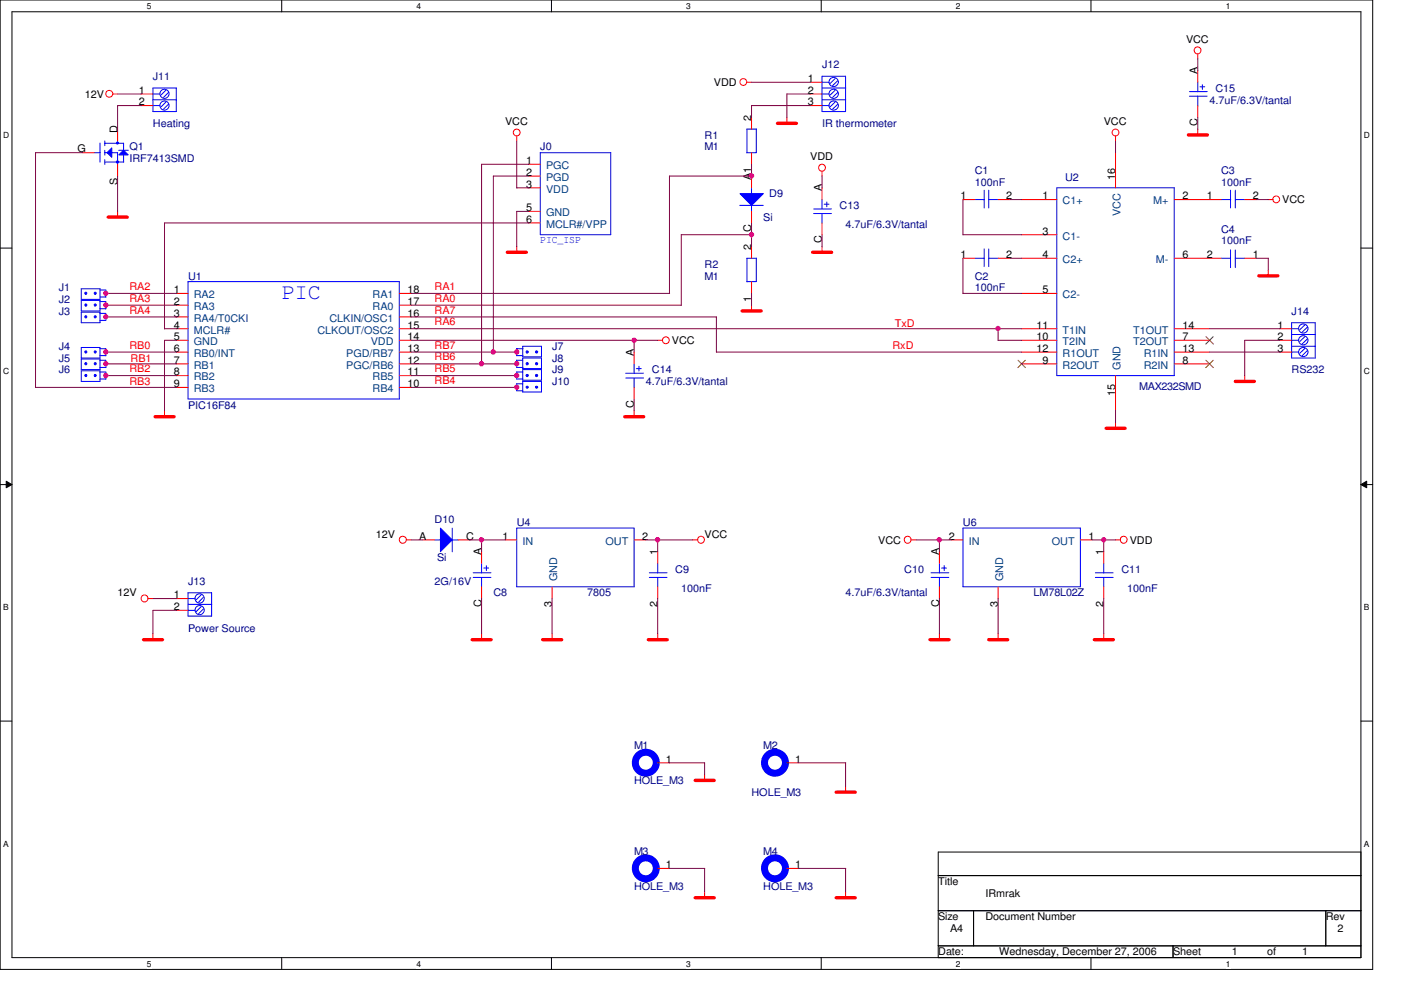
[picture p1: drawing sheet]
<svg xmlns="http://www.w3.org/2000/svg" width="297mm" height="210mm" viewBox="0 0 297 210" stroke-linecap="round" stroke-linejoin="round" font-family="sans-serif">
<path d="M0 0h291v205.6h-291zM2.5 2.5h286v200.6h-286z" fill="none" stroke="#000" stroke-width=".21"/>
<g fill="#fff">
<path d="M31.1 .3h1v2h-1z"/>
<path d="M31.1 203.4h1v2h-1z"/>
</g>
<path d="M59.7 0v2.5M59.7 203.1v2.5" fill="none" stroke="#000" stroke-width=".21"/>
<g fill="#fff">
<path d="M88.3 .3h1v2h-1z"/>
<path d="M88.3 203.4h1v2h-1z"/>
</g>
<path d="M116.9 0v2.5M116.9 203.1v2.5" fill="none" stroke="#000" stroke-width=".21"/>
<g fill="#fff">
<path d="M145.5 .3h1v2h-1z"/>
<path d="M145.5 203.4h1v2h-1z"/>
</g>
<path d="M174.1 0v2.5M174.1 203.1v2.5" fill="none" stroke="#000" stroke-width=".21"/>
<g fill="#fff">
<path d="M202.7 .3h1v2h-1z"/>
<path d="M202.7 203.4h1v2h-1z"/>
</g>
<path d="M231.3 0v2.5M231.3 203.1v2.5" fill="none" stroke="#000" stroke-width=".21"/>
<g fill="#fff">
<path d="M259.9 .3h1v2h-1z"/>
<path d="M259.9 203.4h1v2h-1z"/>
<path d="M.7 27.6h1.2v1.9h-1.2z"/>
<path d="M289.2 27.6h1.2v1.9h-1.2z"/>
<path d="M.7 77.7h1.2v2h-1.2z"/>
<path d="M289.2 77.7h1.2v2h-1.2z"/>
</g>
<path d="M0 52.6h2.5M288.5 52.6h2.5" fill="none" stroke="#000" stroke-width=".21"/>
<g fill="#fff">
<path d="M.7 127.8h1.1v2h-1.1z"/>
<path d="M289.2 127.8h1.1v2h-1.1z"/>
</g>
<path d="M0 102.8h2.5M1.3 102.1l1.2 .7-1.2 .7zM288.5 102.8l1.3-.7v1.4zM288.5 102.8h2.5" fill="none" stroke="#000" stroke-width=".21"/>
<path d="M1.3 102.1l1.2 .7-1.2 .7zM288.5 102.8l1.3-.7v1.4z" fill="#000"/>
<g fill="#fff">
<path d="M.7 178h1.1v2h-1.1z"/>
<path d="M289.2 178h1.1v2h-1.1z"/>
</g>
<path d="M0 153h2.5M288.5 153h2.5M198.9 180.7h89.6v22.4h-89.6zM198.9 185.7h89.6M198.9 193.2h89.6M206.4 193.2v7.4M281.1 193.2v7.4M198.9 200.6h89.6M248.7 200.6v2.5" fill="none" stroke="#000" stroke-width=".21"/>
<g fill="none" stroke="#f00" stroke-width=".21">
<path d="M23.9 19.9h1M158.3 17.4h1M254 11.4v1M109.6 28.8v1.1M166.8 24.9v1.3M174.3 36.3v1M236.5 28.8v1.1M236.5 32.4v7.4M254 27.4v1.3M24.9 44.8v1.3M109.6 52.3v1.3M174.3 52.3v1.3"/>
<path d="M216.6 42.3h7.5M216.6 49.8h7.5M216.6 54.8h7.5M249 42.3h7.5M249 54.8h7.5M268.9 57.3v1.2M268.9 42.3h1M139.4 72.2h1.1M159.3 64.7v1.3M216.6 72.2h7.5M216.6 62.2h7.5M216.6 69.7h7.5"/>
<path d="M216.6 74.7h7.5M216.6 77.2h7.5M236.5 79.7v7.4M249 72.2h7.5M249 69.7h7.5M249 74.7h7.5M249 77.2h7.5M263.9 79.7v1.2M34.9 87.1v1.3M134.4 87.1v1.3M236.5 89.6v1.3M86.1 114.5h1.1"/>
<path d="M146.9 114.5h1.1M193.2 114.5h1M236.5 114.5h1.1M31.4 127h1M32.4 134.4v1.3M102.1 134.4v1.3M117 134.4v1.3M139.4 134.4v1.3M199.2 134.4v1.3M211.6 134.4v1.3M234 134.4v1.3M149.4 164.3v1.3"/>
<path d="M166.8 161.8h2.5M179.3 166.8v1.3M149.4 189.2v1.3M179.3 189.2v1.3"/>
<circle cx="23.2" cy="19.9" r=".74"/>
<circle cx="157.6" cy="17.4" r=".72"/>
<circle cx="253.9" cy="10.7" r=".73"/>
<circle cx="109.6" cy="28.1" r=".72"/>
<circle cx="174.3" cy="35.6" r=".73"/>
<circle cx="236.5" cy="28.1" r=".72"/>
<circle cx="270.6" cy="42.3" r=".72"/>
<circle cx="141.2" cy="72.2" r=".72"/>
<circle cx="85.4" cy="114.5" r=".75"/>
<circle cx="148.6" cy="114.5" r=".73"/>
<circle cx="192.4" cy="114.5" r=".73"/>
<circle cx="238.2" cy="114.5" r=".73"/>
<circle cx="30.6" cy="126.9" r=".73"/>
</g>
<g fill="none" stroke="#f00" stroke-width=".72">
<path d="M164.8 26.2h4.1M252 28.6h4M22.9 46.1h4.1M107.6 53.5h4M172.3 53.5h4M266.9 58.5h4M157.3 66h4.1M32.9 88.4h4M132.5 88.4h4M234.5 90.8h4M261.9 80.9h4M30.4 135.7h4.1"/>
<path d="M100.1 135.7h4M115.1 135.7h4M137.5 135.7h4M197.2 135.7h4M209.6 135.7h4.1M232 135.7h4M147.4 165.5h4M177.3 168h4M147.4 190.4h4M177.3 190.4h4"/>
</g>
<path d="M224.1 39.8h24.9v39.9h-24.9zM95.9 112v5.1M95.9 114.5h1.3M166.5 161.8h.3" fill="none" stroke="#00f" stroke-width=".21"/>
<path d="M215.9 76.4l1.5 1.6M217.4 76.4l-1.6 1.6M255.7 71.4l1.6 1.6M255.7 76.4l1.6 1.6M257.2 71.4l-1.6 1.6M257.2 76.4l-1.6 1.6" fill="none" stroke="#804000" stroke-width=".21"/>
<circle cx="164.3" cy="161.8" r="2.23" fill="none" stroke="#00f" stroke-width="1.5"/>
<path d="M93.4 112l2.5 2.5-2.5 2.5z" fill="#00f"/>
<g fill="none" stroke="#00f" stroke-width=".21">
<path d="M114.6 32.4h14.9v17.4h-14.9zM206.7 42.3h2M208.7 40.3v3.8M209.6 42.3h2.1M209.6 40.3v3.8M258.9 42.3h2M260.9 40.3v3.8M261.9 42.3h2M261.9 40.3v3.8M109.6 76.4v1.5h1.3M109.6 76.4h1.3M110.8 75.9h4v2.3h-4z"/>
<path d="M92.2 114.5h1.2M93.4 112l2.5 2.5-2.5 2.5zM102.1 119.5v2M103.1 120v1M39.8 127h1.6M39.8 129.5h1.6M39.9 125.7h5v5h-5zM39.9 128.2h5M42.7 126.2l-1.1 1M42.7 128.7l-1.1 1M43.1 126.7l-1 1M43.1 129.2l-1 1"/>
<path d="M100.3 121.5h3.8M100.3 122.5h3.8M102.1 122.5v2M102.6 120.5h1M139.1 184.2h.3"/>
<circle cx="42.3" cy="126.9" r=".98"/>
<circle cx="42.3" cy="129.4" r=".97"/>
</g>
<g fill="none" stroke="#f00" stroke-width=".21">
<path d="M112.1 34.8h2.5M112.1 37.3h2.5M112.1 39.8h2.5M112.1 44.8h2.5M112.1 47.3h2.5M204.2 42.3h2.5M211.6 42.3h2.5M256.5 42.3h2.4M263.9 42.3h2.5M89.7 114.5h2.5M97.1 114.5h2.5M102.1 117v2.5"/>
<path d="M37.4 127h2.5M37.4 129.5h2.5M102.1 124.5v2.5M139.4 184.2h2.5"/>
</g>
<circle cx="136.9" cy="184.2" r="2.23" fill="none" stroke="#00f" stroke-width="1.5"/>
<path d="M111.6 77h.3v.3h-.3z" fill-rule="evenodd" fill="#00f"/>
<path d="M111.6 77h.3v.3h-.3z" fill="none" stroke="#00f" stroke-width=".21"/>
<path d="M113.6 77h.3v.3h-.3z" fill-rule="evenodd" fill="#00f"/>
<path d="M39.9 59.7h44.8v24.9h-44.8zM17.2 76.2h4v2.2h-4zM21.2 76.4h1.2v1.6M21.2 77.9h1.2M113.6 77h.3v.3h-.3z" fill="none" stroke="#00f" stroke-width=".21"/>
<g fill="none" stroke="#f00" stroke-width=".21">
<path d="M37.4 62.2h2.5M37.4 64.7h2.5M37.4 67.2h2.5M37.4 69.7h2.5M37.4 72.2h2.5M37.4 74.7h2.5M37.4 77.2h2.5M37.4 79.7h2.5M84.7 62.2h2.5M84.7 64.7h2.5M84.7 67.2h2.5M84.7 69.7h2.5"/>
<path d="M84.7 72.2h2.5M84.7 74.7h2.5M84.7 77.2h2.5M84.7 79.7h2.5M109.6 77.2h.1M37.4 82.2h2.5M84.7 82.2h2.5"/>
</g>
<path d="M20 77h.3v.3h-.3z" fill-rule="evenodd" fill="#00f"/>
<path d="M20 77h.3v.3h-.3z" fill="none" stroke="#00f" stroke-width=".21"/>
<path d="M18 77h.3v.3h-.3z" fill-rule="evenodd" fill="#00f"/>
<path d="M258.9 54.8h2M260.9 53v3.8M261.9 54.8h2M261.9 53v3.8M18 77h.3v.3h-.3zM204.2 112h24.9v12.5h-24.9zM166.5 184.2h.3" fill="none" stroke="#00f" stroke-width=".21"/>
<path d="M256.5 54.8h2.4M263.9 54.8h2.5M22.4 77.2h.1M201.7 114.5h2.5M229.1 114.5h2.5M211.6 124.5v2.5M166.8 184.2h2.5" fill="none" stroke="#f00" stroke-width=".21"/>
<circle cx="164.3" cy="184.2" r="2.23" fill="none" stroke="#00f" stroke-width="1.5"/>
<path d="M22.7 32.4l1-1v2z" fill="#00f"/>
<path d="M20 32.4h1.2M21.2 30.4v4M22.2 30.4h4M22.2 32.4h.5M22.2 34.4h4M22.2 29.9v1M22.2 31.9v1M22.2 33.9v1M22.7 32.4l1-1v2zM23.7 32.4h1.2v2.5M24.9 29.9v.5" fill="none" stroke="#00f" stroke-width=".21"/>
<path d="M25.2 32.9l1-1 1 1z" fill="#00f"/>
<path d="M25.2 32.9l1-1 1 1zM25.2 31.9h2M26.2 30.4v4" fill="none" stroke="#00f" stroke-width=".21"/>
<path d="M24.7 30.2h.4v.3h-.4z" fill-rule="evenodd" fill="#00f"/>
<path d="M24.7 30.2h.4v.3h-.4z" fill="none" stroke="#00f" stroke-width=".21"/>
<path d="M24.7 34.2h.4v.3h-.4z" fill-rule="evenodd" fill="#00f"/>
<g fill="none" stroke="#00f" stroke-width=".21">
<path d="M24.7 34.2h.4v.3h-.4zM172.5 44.3h3.8M172.5 45.3h3.8M174.3 42.3v2.1M174.3 45.3v2M174.7 43.3h1.1M175.3 42.8v1.1M17.2 78.7h4v2.2h-4zM21.2 78.9h1.2v1.5h-1.2M132.7 79.2h3.7M134.4 77.2v2M134.9 78.2h1.1"/>
<path d="M135.5 77.7v1M132.7 80.2h3.7M134.4 80.2v2M139.4 119.5v2M199.2 119.5v2M200.2 120v1M137.7 121.5h3.7M137.7 122.5h3.7M139.4 122.5v2M197.4 121.5h3.8M197.4 122.5h3.8M199.2 122.5v2"/>
<path d="M199.6 120.5h1.1"/>
</g>
<path d="M17.5 32.4h2.5M24.9 27.4v2.5M24.9 34.8v2.5M174.3 39.8v2.5M174.3 47.3v2.5M134.4 74.7v2.5M134.4 82.2v2.4M139.4 117v2.5M199.2 117v2.5M139.4 124.5v2.5M199.2 124.5v2.5" fill="none" stroke="#f00" stroke-width=".21"/>
<path d="M20 79.5h.3v.3h-.3z" fill-rule="evenodd" fill="#00f"/>
<path d="M20 79.5h.3v.3h-.3z" fill="none" stroke="#00f" stroke-width=".21"/>
<path d="M18 79.5h.3v.3h-.3z" fill-rule="evenodd" fill="#00f"/>
<path d="M18 79.5h.3v.3h-.3zM109.6 78.9v1.5h1.3M109.6 78.9h1.3M110.8 78.4h4v2.2h-4z" fill="none" stroke="#00f" stroke-width=".21"/>
<path d="M22.4 79.7h.1" fill="none" stroke="#f00" stroke-width=".21"/>
<path d="M111.6 79.5h.3v.3h-.3z" fill-rule="evenodd" fill="#00f"/>
<path d="M111.6 79.5h.3v.3h-.3z" fill="none" stroke="#00f" stroke-width=".21"/>
<path d="M113.6 79.5h.3v.3h-.3z" fill-rule="evenodd" fill="#00f"/>
<path d="M156.8 43.6h5M159.3 43.6v1.3M113.6 79.5h.3v.3h-.3z" fill="none" stroke="#00f" stroke-width=".21"/>
<path d="M109.6 79.7h.1" fill="none" stroke="#f00" stroke-width=".21"/>
<path d="M156.9 41.1h4.9l-2.5 2.5z" fill="#00f"/>
<g fill="none" stroke="#00f" stroke-width=".21">
<path d="M32.4 19.9h1.5M32.4 18.7h5v5h-5zM35.2 19.1l-1 1.1M35.7 19.6l-1 1.1M32.4 22.4h1.5M32.4 21.2h5M35.2 21.6l-1 1M35.7 22.1l-1 1.1M158.3 27.4h2.1M158.4 27.4v5M159.3 39.8v1.3M160.4 27.3v5.1h-2.1"/>
<path d="M156.9 41.1h4.9l-2.5 2.5zM109.6 73.9v1.5h1.3M109.6 74h1.3M110.8 73.4h4v2.3h-4zM273.8 69.7h1.5M273.8 72.2h1.5M273.8 74.7h1.5M273.9 68.5h4.9v7.4h-4.9zM273.9 73.4h5M273.9 71h5M276.6 68.9l-1 1M276.6 71.4l-1 1"/>
<path d="M276.6 73.9l-1 1M277.2 69.4l-1.1 1M277.2 71.9l-1.1 1M277.2 74.4l-1.1 1M234 119.5v2M232.2 121.5h3.8M232.2 122.5h3.8M234 122.5v2"/>
<circle cx="34.9" cy="19.9" r=".97"/>
<circle cx="34.9" cy="22.4" r=".97"/>
<circle cx="276.3" cy="69.7" r=".99"/>
<circle cx="276.3" cy="72.2" r=".99"/>
<circle cx="276.3" cy="74.7" r=".99"/>
</g>
<path d="M29.9 19.9h2.5M29.9 22.4h2.5M159.3 24.9v2.5M159.3 32.4v2.4M159.3 37.3v2.5M159.3 44.8v2.5M271.4 69.7h2.5M271.4 72.2h2.5M271.4 74.7h2.5M234 117v2.5M234 124.5v2.5" fill="none" stroke="#f00" stroke-width=".21"/>
<path d="M111.6 74.5h.3v.3h-.3z" fill-rule="evenodd" fill="#00f"/>
<path d="M111.6 74.5h.3v.3h-.3z" fill="none" stroke="#00f" stroke-width=".21"/>
<path d="M113.6 74.5h.3v.3h-.3z" fill-rule="evenodd" fill="#00f"/>
<g fill="none" stroke="#00f" stroke-width=".21">
<path d="M174.2 17.4h1.6M174.2 19.9h1.6M174.3 16.2h5v7.5h-5zM174.3 18.7h5M177.1 16.6l-1.1 1.1M177.1 19.1l-1.1 1.1M177.6 17.1l-1.1 1.1M177.6 19.6l-1.1 1.1M174.2 22.4h1.6M174.3 21.2h5M177.1 21.6l-1.1 1M177.6 22.1l-1.1 1.1"/>
<path d="M113.6 74.5h.3v.3h-.3zM109.6 81.4v1.5h1.3M109.6 81.4h1.3M110.8 80.9h4v2.2h-4z"/>
<circle cx="176.8" cy="19.9" r=".99"/>
<circle cx="176.8" cy="17.4" r=".99"/>
<circle cx="176.8" cy="22.4" r=".99"/>
</g>
<path d="M171.8 17.4h2.5M171.8 19.9h2.5M171.8 22.4h2.5M109.6 74.7h.1" fill="none" stroke="#f00" stroke-width=".21"/>
<path d="M111.6 82h.3v.3h-.3z" fill-rule="evenodd" fill="#00f"/>
<path d="M111.6 82h.3v.3h-.3z" fill="none" stroke="#00f" stroke-width=".21"/>
<path d="M113.6 82h.3v.3h-.3z" fill-rule="evenodd" fill="#00f"/>
<path d="M206.7 54.8h2M208.7 52.8v3.8M209.6 54.8h2.1M209.6 52.8v3.8M17.2 63.7h4v2.3h-4zM21.2 64h1.2v1.5h-1.2M113.6 82h.3v.3h-.3z" fill="none" stroke="#00f" stroke-width=".21"/>
<path d="M204.2 54.8h2.5M211.6 54.8h2.5M109.6 82.2h.1" fill="none" stroke="#f00" stroke-width=".21"/>
<path d="M20 64.5h.3v.4h-.3z" fill-rule="evenodd" fill="#00f"/>
<path d="M20 64.5h.3v.4h-.3z" fill="none" stroke="#00f" stroke-width=".21"/>
<path d="M18 64.5h.3v.4h-.3z" fill-rule="evenodd" fill="#00f"/>
<path d="M17.2 73.7h4v2.2h-4zM18 64.5h.3v.4h-.3zM21.2 74h1.2v1.5M21.2 75.4h1.2" fill="none" stroke="#00f" stroke-width=".21"/>
<path d="M22.4 64.7h.1" fill="none" stroke="#f00" stroke-width=".21"/>
<path d="M20 74.5h.3v.3h-.3z" fill-rule="evenodd" fill="#00f"/>
<path d="M20 74.5h.3v.3h-.3z" fill="none" stroke="#00f" stroke-width=".21"/>
<path d="M18 74.5h.3v.3h-.3z" fill-rule="evenodd" fill="#00f"/>
<path d="M17.2 66.2h4v2.3h-4zM18 74.5h.3v.3h-.3zM21.2 66.5h1.2v1.5M21.2 67.9h1.2M109.6 112h24.8v12.5h-24.8zM139.1 161.8h.3" fill="none" stroke="#00f" stroke-width=".21"/>
<path d="M22.4 74.7h.1M107.1 114.5h2.5M134.4 114.5h2.5M117 124.5v2.5M139.4 161.8h2.5" fill="none" stroke="#f00" stroke-width=".21"/>
<circle cx="136.9" cy="161.8" r="2.23" fill="none" stroke="#00f" stroke-width="1.5"/>
<path d="M20 67h.3v.4h-.3z" fill-rule="evenodd" fill="#00f"/>
<path d="M20 67h.3v.4h-.3z" fill="none" stroke="#00f" stroke-width=".21"/>
<path d="M18 67h.3v.4h-.3z" fill-rule="evenodd" fill="#00f"/>
<path d="M17.2 61.3h4v2.2h-4zM18 67h.3v.4h-.3zM21.2 61.5h1.2v1.5M21.2 63h1.2" fill="none" stroke="#00f" stroke-width=".21"/>
<path d="M22.4 67.2h.1" fill="none" stroke="#f00" stroke-width=".21"/>
<path d="M20 62h.3v.4h-.3z" fill-rule="evenodd" fill="#00f"/>
<path d="M20 62h.3v.4h-.3z" fill="none" stroke="#00f" stroke-width=".21"/>
<path d="M18 62h.3v.4h-.3z" fill-rule="evenodd" fill="#00f"/>
<path d="M252.2 19.4h3.7M254 17.4v2.1M254.4 18.4h1M254.9 17.9v1.1M252.2 20.4h3.7M254 20.4v2M158.3 54.8l2.1-.1v5h-2.1M158.4 54.8v5M18 62h.3v.4h-.3z" fill="none" stroke="#00f" stroke-width=".21"/>
<path d="M254 14.9v2.5M254 22.4v2.5M159.3 52.3v2.5M159.3 59.7v2.5M22.4 62.2h.1" fill="none" stroke="#f00" stroke-width=".21"/>
<g fill="none" stroke="#800040" stroke-width=".21">
<path d="M24.9 19.9h5.1M159.3 17.4h12.5M171.8 19.9h-5v5M254 12.4v2.6M17.5 32.4h-10v49.8M24.9 37.3v7.6M30 22.4h-5.1v5M109.6 29.9v10l2.5-.1M112.1 34.8h-10v42.4M112.1 37.3h-7.5v37.4M159.3 34.8v2.6M159.4 37.3h-17.5v25"/>
<path d="M171.8 22.4h-12.5v2.5M174.3 37.3v2.6M236.5 29.9v2.5M254 24.9v2.5M112.1 47.3h-77.2v22.5M112.1 44.8h-2.5v7.5M159.3 47.3v5M159.4 49.8h-15v15M174.3 49.8v2.5M204.2 49.8h12.5M204.2 42.3v7.5M204.2 54.8v7.5"/>
<path d="M214.1 54.8h2.6M214.1 42.3h2.6M266.4 54.8h2.5M266.4 42.3h2.5M268.9 54.8v2.5M22.4 77.2h15M22.4 62.2h15M22.4 74.7h15M22.4 79.7h15M22.4 64.7h15M22.4 67.2h15M34.9 69.7h2.5"/>
<path d="M37.4 72.2h-2.5v15M87.2 77.2h22.4M87.2 62.2h54.8M87.2 74.7h22.4M87.2 79.7h22.4M87.2 69.7h129.5M87.2 64.7h57.3M87.2 67.2h64.7v7.5M87.2 72.2h52.3M134.4 72.2v2.5M151.9 74.7h64.8M159.3 62.2v2.6"/>
<path d="M204.2 62.2h12.5M211.6 69.7v2.5M211.6 72.2h5.1M256.5 74.7h14.9M256.5 69.7h14.9M271.4 72.2h-7.5v7.5M7.5 82.2h29.9M87.2 82.2h22.4M134.4 84.6v2.6M236.5 87.1v2.6M87.2 114.5h2.5M99.6 114.5h7.5"/>
<path d="M102.1 114.5v2.6M136.9 114.5h10M139.4 114.5v2.6M194.2 114.5h7.5M199.2 114.5v2.6M231.6 114.5h5M234 114.5v2.6M32.4 127h5M37.4 129.5h-5v5M102.1 127v7.5M117 127v7.5M139.4 127v7.5"/>
<path d="M199.2 127v7.5M211.6 127v7.5M234 127v7.5M141.9 161.8h7.5M149.4 161.8v2.5M169.3 161.8h10M179.3 161.8v5M141.9 184.2h7.5M149.4 184.2v5M169.3 184.2h10M179.3 184.2v5"/>
</g>
<circle cx="102.1" cy="114.5" r=".49" fill="#f0f"/>
<circle cx="102.1" cy="114.5" r=".49" fill="none" stroke="#f0f" stroke-width=".21"/>
<circle cx="102.1" cy="77.1" r=".49" fill="#f0f"/>
<circle cx="102.1" cy="77.1" r=".49" fill="none" stroke="#f0f" stroke-width=".21"/>
<circle cx="104.6" cy="74.6" r=".49" fill="#f0f"/>
<circle cx="104.6" cy="74.6" r=".49" fill="none" stroke="#f0f" stroke-width=".21"/>
<circle cx="22.4" cy="79.6" r=".48" fill="#f0f"/>
<circle cx="22.4" cy="79.6" r=".48" fill="none" stroke="#f0f" stroke-width=".21"/>
<circle cx="22.4" cy="64.7" r=".48" fill="#f0f"/>
<circle cx="22.4" cy="64.7" r=".48" fill="none" stroke="#f0f" stroke-width=".21"/>
<circle cx="22.4" cy="62.2" r=".48" fill="#f0f"/>
<circle cx="22.4" cy="62.2" r=".48" fill="none" stroke="#f0f" stroke-width=".21"/>
<circle cx="159.3" cy="37.3" r=".48" fill="#f0f"/>
<circle cx="159.3" cy="37.3" r=".48" fill="none" stroke="#f0f" stroke-width=".21"/>
<circle cx="159.3" cy="49.8" r=".48" fill="#f0f"/>
<circle cx="159.3" cy="49.8" r=".48" fill="none" stroke="#f0f" stroke-width=".21"/>
<circle cx="109.5" cy="79.6" r=".48" fill="#f0f"/>
<circle cx="109.5" cy="79.6" r=".48" fill="none" stroke="#f0f" stroke-width=".21"/>
<circle cx="109.5" cy="74.6" r=".48" fill="#f0f"/>
<circle cx="109.5" cy="74.6" r=".48" fill="none" stroke="#f0f" stroke-width=".21"/>
<circle cx="109.5" cy="77.1" r=".48" fill="#f0f"/>
<circle cx="109.5" cy="77.1" r=".48" fill="none" stroke="#f0f" stroke-width=".21"/>
<circle cx="109.5" cy="82.1" r=".47" fill="#f0f"/>
<circle cx="109.5" cy="82.1" r=".47" fill="none" stroke="#f0f" stroke-width=".21"/>
<circle cx="211.6" cy="69.7" r=".48" fill="#f0f"/>
<circle cx="211.6" cy="69.7" r=".48" fill="none" stroke="#f0f" stroke-width=".21"/>
<circle cx="234" cy="114.5" r=".48" fill="#f0f"/>
<circle cx="234" cy="114.5" r=".48" fill="none" stroke="#f0f" stroke-width=".21"/>
<circle cx="22.4" cy="67.2" r=".48" fill="#f0f"/>
<circle cx="22.4" cy="67.2" r=".48" fill="none" stroke="#f0f" stroke-width=".21"/>
<circle cx="139.4" cy="114.5" r=".49" fill="#f0f"/>
<circle cx="139.4" cy="114.5" r=".49" fill="none" stroke="#f0f" stroke-width=".21"/>
<circle cx="199.2" cy="114.5" r=".49" fill="#f0f"/>
<circle cx="199.2" cy="114.5" r=".49" fill="none" stroke="#f0f" stroke-width=".21"/>
<circle cx="134.4" cy="72.2" r=".47" fill="#f0f"/>
<circle cx="134.4" cy="72.2" r=".47" fill="none" stroke="#f0f" stroke-width=".21"/>
<circle cx="22.4" cy="77.1" r=".48" fill="#f0f"/>
<circle cx="22.4" cy="77.1" r=".48" fill="none" stroke="#f0f" stroke-width=".21"/>
<circle cx="22.4" cy="74.6" r=".48" fill="#f0f"/>
<circle cx="22.4" cy="74.6" r=".48" fill="none" stroke="#f0f" stroke-width=".21"/>
<text font-size="4.7" fill="#00f" x="59.8" y="63.5">PIC</text>
<g font-size="2.2">
<text x="251.5" y="9">VCC</text>
<text x="171.3" y="17.4">1</text>
<text x="253.9" y="15.7" transform="rotate(-90 253.9 15.7)">A</text>
<text x="18" y="20.7">12V</text>
<text x="29.4" y="19.9">1</text>
<text x="29.4" y="22.4">2</text>
<text x="151.4" y="18.2">VDD</text>
<text x="171.3" y="19.9">2</text>
<text x="171.3" y="22.4">3</text>
<text x="24.9" y="28.2" transform="rotate(-90 24.9 28.2)">D</text>
<text x="107.1" y="26.4">VCC</text>
<text x="159.3" y="25.7" transform="rotate(-90 159.3 25.7)">2</text>
<text x="234" y="26.4">VCC</text>
<text x="253.9" y="26.8" transform="rotate(-90 253.9 26.8)">C</text>
<text x="16.5" y="32.3">G</text>
<text x="111.5" y="34.8">1</text>
<text x="171.8" y="33.9">VDD</text>
<text x="24.9" y="39.2" transform="rotate(-90 24.9 39.2)">S</text>
<text x="111.5" y="37.3">2</text>
<text x="111.5" y="39.8">3</text>
<text x="159.3" y="38.1" transform="rotate(-90 159.3 38.1)">A1</text>
<text x="174.2" y="40.6" transform="rotate(-90 174.2 40.6)">A</text>
<text x="236.5" y="38.1" transform="rotate(-90 236.5 38.1)">16</text>
<text x="111.5" y="44.8">5</text>
<text x="111.5" y="47.2">6</text>
<text x="203.7" y="42.3">1</text>
<text x="213.4" y="42.3">2</text>
<text x="221.1" y="42.3">1</text>
<text x="250.7" y="42.3">2</text>
<text x="255.9" y="42.3">1</text>
<text x="265.6" y="42.3">2</text>
<text x="271.9" y="43.1">VCC</text>
<text x="159.3" y="53" transform="rotate(-90 159.3 53)">2</text>
<text x="159.3" y="49.2" transform="rotate(-90 159.3 49.2)">C</text>
<text x="174.2" y="51.6" transform="rotate(-90 174.2 51.6)">C</text>
<text x="221.1" y="49.7">3</text>
<text x="203.7" y="54.7">1</text>
<text x="213.4" y="54.7">2</text>
<text x="221.1" y="54.7">4</text>
<text x="250.7" y="54.7">6</text>
<text x="255.9" y="54.7">2</text>
<text x="265.6" y="54.7">1</text>
<text x="36.9" y="62.2">1</text>
<text x="36.9" y="64.7">2</text>
<text x="86.4" y="64.7">17</text>
<text x="86.4" y="62.2">18</text>
<text x="159.3" y="64.1" transform="rotate(-90 159.3 64.1)">1</text>
<text x="221.1" y="62.2">5</text>
<text x="36.9" y="67.2">3</text>
<text x="36.9" y="69.7">4</text>
<text x="86.4" y="69.7">15</text>
<text x="86.4" y="67.2">16</text>
<text x="219.8" y="69.7">11</text>
<text x="250.7" y="69.7">14</text>
<text x="270.8" y="69.7">1</text>
<text x="36.9" y="72.1">5</text>
<text x="36.9" y="74.6">6</text>
<text x="36.9" y="77.1">7</text>
<text x="86.4" y="77.1">12</text>
<text x="86.4" y="74.6">13</text>
<text x="86.4" y="72.1">14</text>
<text x="134.4" y="75.4" transform="rotate(-90 134.4 75.4)">A</text>
<text x="142.4" y="73">VCC</text>
<text x="219.8" y="72.1">10</text>
<text x="219.8" y="74.6">12</text>
<text x="221.1" y="77.1">9</text>
<text x="250.7" y="72.1">7</text>
<text x="250.7" y="74.6">13</text>
<text x="250.7" y="77.1">8</text>
<text x="270.8" y="72.1">2</text>
<text x="270.8" y="74.6">3</text>
<text x="36.9" y="79.6">8</text>
<text x="36.9" y="82.1">9</text>
<text x="86.4" y="82.1">10</text>
<text x="86.4" y="79.6">11</text>
<text x="134.4" y="86.5" transform="rotate(-90 134.4 86.5)">C</text>
<text x="236.5" y="84" transform="rotate(-90 236.5 84)">15</text>
<text x="79.7" y="114">12V</text>
<text x="88.9" y="114.5">A</text>
<text x="98.8" y="114.5">C</text>
<text x="102.1" y="117.8" transform="rotate(-90 102.1 117.8)">A</text>
<text x="106.5" y="114.5">1</text>
<text x="136.2" y="114.5">2</text>
<text x="139.4" y="117.8" transform="rotate(-90 139.4 117.8)">1</text>
<text x="149.4" y="114">VCC</text>
<text x="186.2" y="115.3">VCC</text>
<text x="199.1" y="117.8" transform="rotate(-90 199.1 117.8)">A</text>
<text x="201.2" y="114.5">2</text>
<text x="230.8" y="114.5">1</text>
<text x="234" y="117.8" transform="rotate(-90 234 117.8)">1</text>
<text x="239.5" y="115.3">VDD</text>
<text x="24.9" y="126.5">12V</text>
<text x="36.9" y="126.9">1</text>
<text x="36.9" y="129.4">2</text>
<text x="102.1" y="128.8" transform="rotate(-90 102.1 128.8)">C</text>
<text x="117" y="128.8" transform="rotate(-90 117 128.8)">3</text>
<text x="139.4" y="128.8" transform="rotate(-90 139.4 128.8)">2</text>
<text x="199.1" y="128.8" transform="rotate(-90 199.1 128.8)">C</text>
<text x="211.6" y="128.8" transform="rotate(-90 211.6 128.8)">3</text>
<text x="234" y="128.8" transform="rotate(-90 234 128.8)">2</text>
<text x="141.2" y="161.8">1</text>
<text x="168.6" y="161.8">1</text>
<text x="141.2" y="184.1">1</text>
<text x="168.6" y="184.1">1</text>
<text x="198.9" y="187.7">Title</text>
<text x="208.9" y="190.2">IRmrak</text>
<text x="198.9" y="195.2">Size</text>
<text x="201.4" y="197.7">A4</text>
<text x="208.9" y="195.2">Document Number</text>
<text x="281.1" y="195.2">Rev</text>
<text x="283.6" y="197.7">2</text>
<text x="198.9" y="202.6">Date:</text>
<text x="211.9" y="202.6">Wednesday, December 27, 2006</text>
<text x="248.7" y="202.6">Sheet</text>
<text x="261.2" y="202.6">1</text>
<text x="268.6" y="202.6">of</text>
<text x="276.1" y="202.6">1</text>
</g>
<g font-size="2.2" fill="#000080">
<text x="32.4" y="17">J11</text>
<text x="174.3" y="14.5">J12</text>
<text x="256.5" y="22">4.7uF/6.3V/tantal</text>
<text x="257.7" y="19.5">C15</text>
<text x="32.4" y="26.9">Heating</text>
<text x="149.4" y="29.4">R1</text>
<text x="174.3" y="26.9">IR thermometer</text>
<text x="27.4" y="31.9">Q1</text>
<text x="27.4" y="34.4">IRF7413SMD</text>
<text x="114.6" y="31.9">J0</text>
<text x="149.4" y="31.9">M1</text>
<text x="163.1" y="41.9">D9</text>
<text x="206.7" y="36.9">C1</text>
<text x="206.7" y="39.4">100nF</text>
<text x="225.8" y="38.4">U2</text>
<text x="258.9" y="36.9">C3</text>
<text x="258.9" y="39.4">100nF</text>
<text x="161.8" y="46.9">Si</text>
<text x="178" y="44.4">C13</text>
<text x="179.3" y="48.3">4.7uF/6.3V/tantal</text>
<text x="258.9" y="49.3">C4</text>
<text x="258.9" y="51.8">100nF</text>
<text x="39.9" y="59.3">U1</text>
<text x="149.4" y="56.8">R2</text>
<text x="149.4" y="59.3">M1</text>
<text x="206.7" y="59.3">C2</text>
<text x="12.5" y="64.3">J2</text>
<text x="12.5" y="61.8">J1</text>
<text x="206.7" y="61.8">100nF</text>
<text x="12.5" y="66.8">J3</text>
<text x="273.9" y="66.8">J14</text>
<text x="12.5" y="76.7">J5</text>
<text x="12.5" y="74.2">J4</text>
<text x="117" y="76.7">J8</text>
<text x="117" y="74.2">J7</text>
<text x="12.5" y="79.2">J6</text>
<text x="117" y="79.2">J9</text>
<text x="117" y="81.7">J10</text>
<text x="136.9" y="81.7">4.7uF/6.3V/tantal</text>
<text x="138.2" y="79.2">C14</text>
<text x="241.5" y="82.7">MAX232SMD</text>
<text x="273.9" y="79.2">RS232</text>
<text x="39.9" y="86.7">PIC16F84</text>
<text x="92.2" y="110.8">D10</text>
<text x="109.6" y="111.5">U4</text>
<text x="204.2" y="111.5">U6</text>
<text x="92.7" y="119">Si</text>
<text x="39.9" y="124">J13</text>
<text x="92.2" y="124">2G/16V</text>
<text x="143.2" y="121.5">C9</text>
<text x="144.4" y="125.5">100nF</text>
<text x="191.7" y="121.5">C10</text>
<text x="237.8" y="121.5">C11</text>
<text x="239" y="125.5">100nF</text>
<text x="104.6" y="126.5">C8</text>
<text x="124.5" y="126.5">7805</text>
<text x="179.3" y="126.5">4.7uF/6.3V/tantal</text>
<text x="219.1" y="126.5">LM78L02Z</text>
<text x="39.9" y="134">Power Source</text>
<text x="134.4" y="158.9">M1</text>
<text x="161.8" y="158.9">M2</text>
<text x="134.4" y="166.3">HOLE_M3</text>
<text x="159.3" y="168.8">HOLE_M3</text>
<text x="134.4" y="181.3">M3</text>
<text x="161.8" y="181.3">M4</text>
<text x="134.4" y="188.7">HOLE_M3</text>
<text x="161.8" y="188.7">HOLE_M3</text>
</g>
<g font-size="2.2" fill="#004080">
<text x="115.8" y="35.9">PGC</text>
<text x="115.8" y="38.4">PGD</text>
<text x="115.8" y="40.9">VDD</text>
<text x="115.8" y="45.8">GND</text>
<text x="225.3" y="43.3">C1+</text>
<text x="237.6" y="45.9" transform="rotate(-90 237.6 45.9)">VCC</text>
<text x="244.5" y="43.3">M+</text>
<text x="115.8" y="48.3">MCLR#/VPP</text>
<text x="225.3" y="50.8">C1-</text>
<text x="225.3" y="55.8">C2+</text>
<text x="245.1" y="55.8">M-</text>
<text x="41.1" y="63.2">RA2</text>
<text x="41.1" y="65.7">RA3</text>
<text x="79" y="65.7">RA0</text>
<text x="79" y="63.2">RA1</text>
<text x="225.3" y="63.2">C2-</text>
<text x="41.1" y="68.2">RA4/T0CKI</text>
<text x="41.1" y="70.7">MCLR#</text>
<text x="67.3" y="70.7">CLKOUT/OSC2</text>
<text x="69.8" y="68.2">CLKIN/OSC1</text>
<text x="225.3" y="70.7">T1IN</text>
<text x="240.2" y="70.7">T1OUT</text>
<text x="41.1" y="73.2">GND</text>
<text x="41.1" y="75.7">RB0/INT</text>
<text x="73.4" y="75.7">PGD/RB7</text>
<text x="78.6" y="73.2">VDD</text>
<text x="225.3" y="73.2">T2IN</text>
<text x="225.3" y="75.7">R1OUT</text>
<text x="240.2" y="73.2">T2OUT</text>
<text x="242.5" y="75.7">R1IN</text>
<text x="41.1" y="78.2">RB1</text>
<text x="41.1" y="80.7">RB2</text>
<text x="41.1" y="83.2">RB3</text>
<text x="73.4" y="78.2">PGC/RB6</text>
<text x="79" y="80.7">RB5</text>
<text x="79" y="83.2">RB4</text>
<text x="225.3" y="78.2">R2OUT</text>
<text x="237.6" y="78.4" transform="rotate(-90 237.6 78.4)">GND</text>
<text x="242.5" y="78.2">R2IN</text>
<text x="110.8" y="115.5">IN</text>
<text x="128.4" y="115.5">OUT</text>
<text x="205.4" y="115.5">IN</text>
<text x="223" y="115.5">OUT</text>
<text x="118.1" y="123.2" transform="rotate(-90 118.1 123.2)">GND</text>
<text x="212.7" y="123.2" transform="rotate(-90 212.7 123.2)">GND</text>
</g>
<text font-size="2.2" fill="#00f" x="114.6" y="51.6">PIC_ISP</text>
<g font-size="2.2" fill="#f00">
<text x="27.4" y="64">RA3</text>
<text x="27.4" y="61.6">RA2</text>
<text x="92.2" y="61.6">RA1</text>
<text x="92.2" y="64">RA0</text>
<text x="27.4" y="66.5">RA4</text>
<text x="92.2" y="66.5">RA7</text>
<text x="92.2" y="69">RA6</text>
<text x="189.7" y="69.3">TxD</text>
<text x="27.4" y="74">RB0</text>
<text x="27.7" y="76.7">RB1</text>
<text x="92.2" y="76.5">RB6</text>
<text x="92.2" y="74">RB7</text>
<text x="189.2" y="74">RxD</text>
<text x="27.4" y="81.7">RB3</text>
<text x="27.4" y="79">RB2</text>
<text x="92.2" y="79">RB5</text>
<text x="92.2" y="81.4">RB4</text>
</g>
<g font-size="1.8">
<text x="31.1" y="1.9">5</text>
<text x="88.3" y="1.9">4</text>
<text x="145.5" y="1.9">3</text>
<text x="202.7" y="1.9">2</text>
<text x="259.9" y="1.9">1</text>
<text x=".7" y="29.2">D</text>
<text x="289.2" y="29.2">D</text>
<text x=".7" y="79.3">C</text>
<text x="289.2" y="79.3">C</text>
<text x=".7" y="129.5">B</text>
<text x="289.2" y="129.5">B</text>
<text x=".7" y="179.6">A</text>
<text x="289.2" y="179.6">A</text>
<text x="31.1" y="205">5</text>
<text x="88.3" y="205">4</text>
<text x="145.5" y="205">3</text>
<text x="202.7" y="205">2</text>
<text x="259.9" y="205">1</text>
</g>
</svg>
